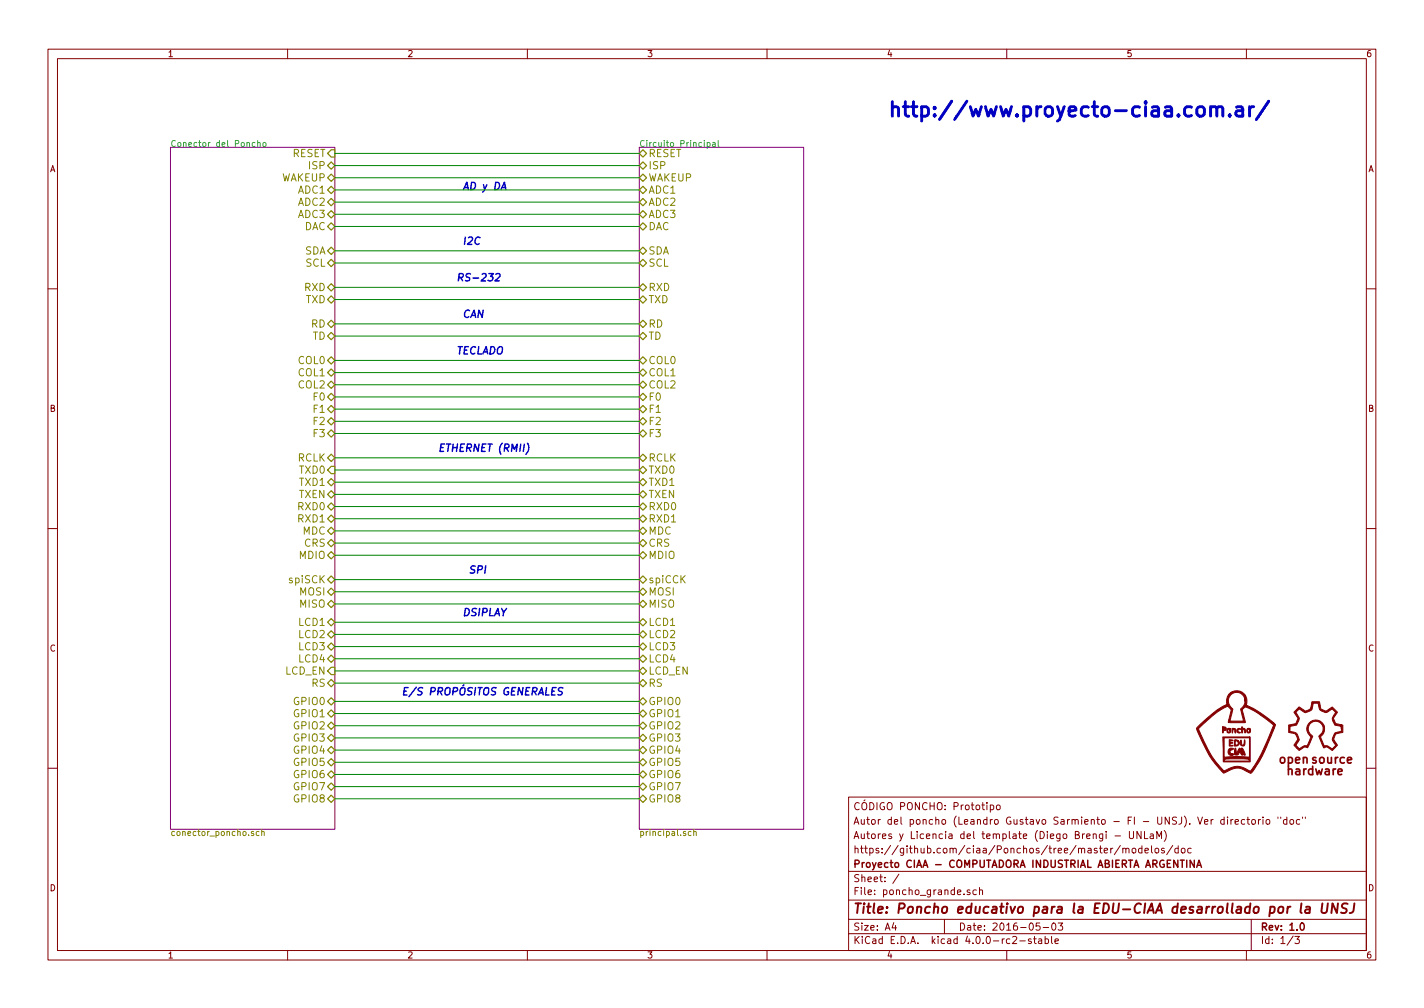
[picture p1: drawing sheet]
<svg xmlns="http://www.w3.org/2000/svg" width="297mm" height="210mm" viewBox="0 0 297 210" stroke-linecap="round" stroke-linejoin="round" font-family="sans-serif">
<g fill="none" stroke="#840000" stroke-width=".21">
<path d="M10 10.3h277v189.9h-277zM12 12.2h273v186.1h-273zM60 10.3v1.9M110 10.3v1.9M160 10.3v1.9M210 10.3v1.9M260 10.3v1.9M10 60.2h2M285 60.2h2M10 110.3h2M285 110.3h2M10 160.2h2"/>
<path d="M177 166.3h108v32h-108zM206.6 168l.4-.1 .3 .3-.1 .6h-.6M206.6 167.9v1.5M207.9 168l.2-.1 .5 .1v.6l-.1 .2-.4 .1-.2-.1zM230.7 173.4v.2M230.7 173.9v1M232.1 176.9l-.4 .3M232.6 174.4h1.1M233.7 176.3l-1.3 2M234.2 177.1l.2-.2 .4 .1v.9M234.2 176.9v1M234.8 177.1l.3-.2 .3 .1 .1 .9"/>
<path d="M235.6 173.4v1.2l.3 .3h.3l.2-.3v-1.2M236.2 177.1l.2-.2 .5 .2v.5l-.1 .2-.4 .1-.2-.1zM238 173.4v1.5l-.8-1.5v1.5M238.2 177l-.4-.1-.3 .3 .1 .6 .2 .1 .4-.1M238.2 176.4v1.5M238.7 173.4v1.5h.7M238.8 177.4l.7-.1v-.3l-.4-.1-.3 .2 .1 .7h.6M240 174h.5l.1 .9M240.2 176.4v1.3l.2 .2M240.6 174.3l-.5 .1-.2 .2 .2 .3 .5-.1M241 177.1l.2-.2 .4 .2 .1 .5-.1 .2-.4 .1-.2-.1zM241.3 174.9v-1.5l.5 1.1 .5-1.1v1.5"/>
<path d="M242.8 177l-.3-.1-.2 .2v.3l.5 .1v.3h-.5M242.8 173.2a1.71 1.71 0 0 1 0 2.3M244.6 176.3l-1.2 2M245.8 177l-.5-.1-.2 .3v.6l.2 .1 .5-.1M245.8 176.4v1.5M246.5 177.1l.2-.2 .4 .2 .1 .5-.1 .2-.4 .1-.2-.1zM248.5 177l-.5-.1-.2 .3v.6l.2 .1 .5-.1M252.6 170.9v1M253.1 170.9l-.5 .3M255.3 171l-.4-.1-.3 .3 .1 .6 .2 .1h.4M255.3 170.4v1.5M256.1 170.4v.2"/>
<path d="M256.1 170.9v1M256.8 170.9v1M257.2 170.9l-.4 .3M257.6 171.4l.7-.1v-.3l-.4-.1-.3 .2 .1 .8h.6M259.6 171l-.4-.1-.3 .3 .1 .6 .2 .1h.4M260.1 170.9h.6M260.3 170.4v1.3l.4 .2M261.2 171.1l.2-.2 .4 .2 .1 .5-.2 .3h-.3l-.2-.1zM262.5 170.9v1M262.9 170.9l-.4 .3M263.4 170.4v.2M263.4 170.9v1"/>
<path d="M264.2 171.1l.2-.2 .4 .2 .1 .5-.2 .3h-.3l-.2-.1zM266.6 170.4v.3M267.2 170.4v.3M268.4 171l-.4-.1-.3 .3 .1 .6 .2 .1h.4M268.4 170.4v1.5M269.1 171.1l.2-.2 .5 .2v.5l-.1 .3h-.4l-.2-.1zM271.1 171l-.4-.1-.3 .3 .1 .6 .2 .1h.4M271.7 170.4v.3M272.3 170.4v.3M285 160.2h2M60 198.3v1.9M110 198.3v1.9"/>
<path d="M160 198.3v1.9M177 194.8h108M177 191.8h108M177 187.8h108M177 181.8h108M186.4 192.5l-.3 1h.9M186.8 193v1M187.5 182.3l-1.3 2M197 191.8v3M202.3 185.7l-.3-.1-.3 .2 .1 .2 .5 .2v.3h-.6M203.7 185.7l-.5-.1-.3 .3 .1 .6 .2 .1 .5-.1M204.3 185.7l.2-.1 .4 .1 .1 .9"/>
<path d="M204.3 185.1v1.5M210 198.3v1.9M211.2 195.5l.6-.2 .3 .5-.9 1h.9M212.7 196.3h1.2M215.1 195.9l-.4-.1-.2 .2 .1 .3 .5 .1v.3h-.6M215.6 195.8h.6M215.8 195.3v1.3l.4 .2M216.7 195.9h.5l.1 .9M216.9 192.5h-.7l-.1 .7h.7l.2 .2-.1 .5-.2 .1-.6-.1M217.3 196.2l-.5 .1-.2 .2 .2 .3 .5-.1M217.6 193.5h1.1M218 195.9l.4-.1 .3 .3-.1 .6h-.6"/>
<path d="M218 195.3v1.5M219.4 195.3v1.3l.2 .2M219.5 192.7l.2-.2a.8 .8 0 0 1 .6 .8 .8 .8 0 0 1-.6 .7l-.3-.5zM220.1 196.3l.7-.1-.1-.3-.4-.1-.2 .2v.7h.6M220.7 192.5h1l-.5 .6 .4 .1v.7l-.2 .1-.7-.1M260 198.3v1.9M261 191.8v6.5M269.7 195.2l-1.2 2M270.1 195.3h.9l-.5 .6 .5 .1v.7l-.2 .1-.7-.1"/>
</g>
<path d="M249.1 179.4v1.5l-.8-1.5v1.5M249.6 180.9l.5-1.5 .5 1.5M249.8 180.5h.7M271.3 192.7l.3-.2a.8 .8 0 0 1 .5 .8 .8 .8 0 0 1-.5 .7l-.4-.5z" fill="none" stroke="#840000" stroke-width=".3"/>
<path d="M269.2 189.1l-.4 .1-.2 .3M271.5 188.4l-.2 1.8 .2 .2M272.4 189.2h.8v1.2M273.3 189.6l-.8 .1a.4 .4 0 0 0-.3 .3 .4 .4 0 0 0 .3 .4l.7-.1M275.8 188.4l-.2 1.7 .4 .3a.67 .67 0 0 0 .8-.3l.2-1.7M279.1 188.4l-.2 2-.9-2-.3 2M281.1 188.5l-.8-.1-.3 .2v.6l.8 .4 .1 .5-.4 .3-.8-.1M282.5 188.4l-.2 1.5a.73 .73 0 0 1-.8 .5" fill="none" stroke="#840000" stroke-width=".41"/>
<g fill="#840000" stroke="#840000" stroke-width=".21">
<path d="M271 147.4l1.3 .9 1.1-.5 .3-1.4h1.5l.3 1.5 1.1 .5 1.3-.9 1.1 1.1-.9 1.2 .5 1.1 1.2 .3v.8v-.5l-1.4-.2-.2-.5a1.14 1.14 0 0 1 0-1.6l.4-.6-.7-.7-.6 .4a1.37 1.37 0 0 1-2-.3l-.3-1.3h-1.1l-.1 .5a1.43 1.43 0 0 1-1.6 1.4l-1-.6a.68 .68 0 0 0-.7 .4 .68 .68 0 0 0 .2 .8l.3 .7-.5 1.4-1.4 .2v1l.9 .2a1.29 1.29 0 0 1 .9 1.2l.1 .4-.7 1.1 .7 .8 1-.6h.7l.8-1.9a1.89 1.89 0 0 1-.7-2.7 1.89 1.89 0 0 1 2.7-.5 1.89 1.89 0 0 1 .4 2.8l-.5 .4 .8 1.9h.7l1 .6 .7-.7-.5-.8a1.62 1.62 0 0 1 .5-1.9l1.1-.3 .1-1.3 .3 .1v1.5l-.7 .1a1.17 1.17 0 0 0-.9 1.9l.5 .6-1.1 1.2-1.1-.8-.7 .2-1-2.4a1.63 1.63 0 0 0 .8-2.1 1.63 1.63 0 0 0-1.9-1 1.65 1.65 0 0 0-1.1 1.5 1.65 1.65 0 0 0 .9 1.6l-1 2.4a1.11 1.11 0 0 0-1.5 .3l-.3 .2-1.1-1.1 .4-.5a1.18 1.18 0 0 0 .2-1.3 1.18 1.18 0 0 0-1.1-.7l-.6-.1v-1.6l1.5-.3 .5-1.1-.9-1.2z"/>
<path d="M258.1 152.1l.2-.2 .5 .2-.5 .1v.4l.4 .2-.3 .1a.5 .5 0 0 1-.4-.3 .5 .5 0 0 1 .1-.5z"/>
<path d="M257 151.9a.6 .6 0 0 1 .7 .2 .6 .6 0 0 1 0 .8l-.2-.8-.3 .1-.1 .7z"/>
<path d="M256 152.1l.5-.2v.4l-.2-.2-.2 .2v.2l.2 .2 .2-.2 .1-.5a.55 .55 0 0 1-.3 .9l-.3-.1z"/>
<path d="M256.4 156.2l.3-.1 .6 .1-.7 .5 .1 .4 .5 .1 .1 .1a.7 .7 0 0 1-1 .1 .7 .7 0 0 1-.1-1z"/>
<path d="M260.2 152l.5-.1v.6l-.2-.4-.3 .2 .3 .4 .2-.2v-.5a.57 .57 0 0 1-.2 .9 .52 .52 0 0 1-.5-.4 .52 .52 0 0 1 .2-.5z"/>
<path d="M258.8 154.4l.2 .9 .2 .1a.79 .79 0 0 0 .4-.9v-.2l.1 .8a.51 .51 0 0 1-.7 .5 .51 .51 0 0 1-.3-.8z"/>
<path d="M255 151.6l.6 .1v.3l-.2-.2-.2 .1v.3l.3-.1 .1-.4 .2 .3-.2 .4h-.4l-.1 .5z"/>
<path d="M257.6 154.3l.7 .2v.3l-.2-.2h-.4v.9a.52 .52 0 0 0 .6-.7v-.3a.71 .71 0 0 1 .1 .9 .71 .71 0 0 1-.9 .2z"/>
<path d="M256.4 154.3l.8 .1-.6 .3 .5 .3-.4 .1-.1 .3 .6 .2h-.8z"/>
<path d="M259 151.6l.2 .3a.58 .58 0 0 1 .6 .3 .58 .58 0 0 1-.1 .7l-.1-.6-.2-.2-.2 .7-.2 .1z"/>
<path d="M257.7 156l.2 1.4 .7-1.3 .5 .6-.1-.6a1.37 1.37 0 0 1 .7 1.5l-.5-.6 .1 .4-.3 .1-.4-.8a.74 .74 0 0 1-.7 .8h-.2a1.67 1.67 0 0 1 0-1.5z"/>
<path d="M255.1 153.7h5.5v.2h-5.3v4.1l2.3-.2 3 .1v.8l-.1-.3-1.1-.1h-3.5l-.5 .2-.1 .2h5.3v-5h.2v5.2h-5.6z"/>
<path d="M256.3 144.8a2.18 2.18 0 0 1 3.4 .2v1.2a1.77 1.77 0 0 0-2.5-1.6 1.77 1.77 0 0 0-.3 3l.3 .3-.6 2.4 .1 .1h2.6l-.5-2.5a2.56 2.56 0 0 0 .9-2.9l.4 1-.1 1.1a24.5 24.5 0 0 1 5.7 3.6v.6a15.8 15.8 0 0 0-6-3.8l-.6 .5 .7 2.7h-3.2l-.4-.1 .6-2.5-.7-.8a23.3 23.3 0 0 0-6.1 4.7 23.6 23.6 0 0 0 5.3 8.8h.1a4.1 4.1 0 0 1 5.3 0l.1 .1a35.3 35.3 0 0 0 4.9-9.6v-.6l.4 .4-.2 .5a34.2 34.2 0 0 1-4.9 9.7l-.5-.1a3.6 3.6 0 0 0-4.2-.4l-1 .5a22.8 22.8 0 0 1-5.7-9.5l1.3-1.2a16.8 16.8 0 0 1 5-3.7 2.65 2.65 0 0 1 .4-2.1z"/>
</g>
<path d="M35.6 30.7h34.2v142.3h-34.2zM133.3 30.7h34.3v142.3h-34.3z" fill="none" stroke="#840084" stroke-width=".21"/>
<path d="M53.2 29.8l-.4-.1-.2 .3 .1 .5h.5M53.7 29.8l.2-.1 .3 .1 .1 .8M53.7 29.3v1.3M54.9 29.8l.3-.1 .3 .3v.3l-.3 .3-.3-.2zM147.5 29.8l.4-.1 .2 .3-.1 .5h-.5M147.5 29.7v1.3M148.7 29.8h.4l.1 .8M149.2 30l-.6 .3 .2 .3 .4-.1M149.8 29.3v1.1l.2 .2" fill="none" stroke="#008484" stroke-width=".21"/>
<path d="M52.9 173.5l-.3-.1-.2 .2 .1 .2 .4 .1v.3h-.5M54 173.5l-.3-.1-.3 .3 .1 .5h.5M54.6 173.6l.2-.2 .3 .1v.8M54.6 173v1.3M144.1 173.5l-.3-.1-.2 .3 .1 .5h.4M144.7 173.6l.2-.2 .3 .1v.8M144.7 173v1.3" fill="none" stroke="#848400" stroke-width=".21"/>
<g fill="none" stroke="#848400" stroke-width=".25">
<path d="M68.3 39.6l.8-.7 .7 .7-.7 .8zM68.3 37.1l.8-.8 .7 .8-.7 .7zM69.1 31.2h.7v1.6h-.7l-.8-.8zM69.1 33.8l.7 .7-.7 .8-.8-.8zM133.3 32l.8-.8 .8 .8-.8 .8zM133.3 34.5l.8-.7 .8 .7-.8 .8zM133.3 39.6l.8-.7 .8 .7-.8 .8zM133.3 37.1l.8-.8 .8 .8-.8 .7zM68.3 42.2l.8-.8 .7 .8-.7 .7zM68.3 59.9l.8-.7 .7 .7-.7 .8zM69.1 43.9l.7 .8-.7 .8-.8-.8zM69.1 46.5l.7 .7-.7 .8-.8-.8z"/>
<path d="M69.1 51.6l.7 .7-.7 .8-.8-.8zM69.1 54.1l.7 .8-.7 .7-.8-.7zM133.3 42.2l.8-.8 .8 .8-.8 .7zM133.3 44.7l.8-.8 .8 .8-.8 .8zM133.3 47.2l.8-.7 .8 .7-.8 .8zM133.3 52.3l.8-.7 .8 .7-.8 .8zM133.3 54.9l.8-.8 .8 .8-.8 .7zM133.3 59.9l.8-.7 .8 .7-.8 .8zM68.3 62.5l.8-.8 .7 .8-.7 .7zM68.3 67.6l.8-.8 .7 .8-.7 .7zM68.3 77.7l.8-.7 .7 .7-.7 .8zM69.1 69.3l.7 .8-.7 .8-.8-.8z"/>
<path d="M69.1 74.4l.7 .8-.7 .7-.8-.7zM133.3 62.5l.8-.8 .8 .8-.8 .7zM133.3 67.6l.8-.8 .8 .8-.8 .7zM133.3 70.1l.8-.8 .8 .8-.8 .8zM133.3 75.2l.8-.8 .8 .8-.8 .7zM133.3 77.7l.8-.7 .8 .7-.8 .8zM68.3 82.8l.8-.8 .7 .8-.7 .8zM68.3 90.4l.8-.7 .7 .7-.7 .8zM68.3 87.9l.8-.8 .7 .8-.7 .7zM68.3 85.3l.8-.7 .7 .7-.7 .8zM68.3 95.5l.8-.8 .7 .8-.7 .8zM68.3 80.3l.8-.8 .7 .8-.7 .7z"/>
<path d="M69.1 97.3h.7v1.5h-.7l-.8-.8zM69.1 99.8l.7 .8-.7 .7-.8-.7zM133.3 82.8l.8-.8 .8 .8-.8 .8zM133.3 85.3l.8-.7 .8 .7-.8 .8zM133.3 87.9l.8-.8 .8 .8-.8 .7zM133.3 90.4l.8-.7 .8 .7-.8 .8zM133.3 95.5l.8-.8 .8 .8-.8 .8zM133.3 98l.8-.7 .8 .7-.8 .8zM133.3 80.3l.8-.8 .8 .8-.8 .7zM68.3 105.7l.8-.8 .7 .8-.7 .7zM68.3 108.2l.8-.8 .7 .8-.7 .8zM68.3 103.1l.8-.7 .7 .7-.7 .8z"/>
<path d="M68.3 113.3l.8-.8 .7 .8-.7 .7zM68.3 115.8l.8-.7 .7 .7-.7 .8zM69.1 110l.7 .7-.7 .8-.8-.8zM133.3 100.6l.8-.8 .8 .8-.8 .7zM133.3 103.1l.8-.7 .8 .7-.8 .8zM133.3 105.7l.8-.8 .8 .8-.8 .7zM133.3 108.2l.8-.8 .8 .8-.8 .8zM133.3 110.7l.8-.7 .8 .7-.8 .8zM133.3 113.3l.8-.8 .8 .8-.8 .7zM133.3 115.8l.8-.7 .8 .7-.8 .8zM68.3 123.4l.8-.7 .7 .7-.7 .8zM68.3 126l.8-.8 .7 .8-.7 .7z"/>
<path d="M68.3 120.9l.8-.8 .7 .8-.7 .8zM68.3 137.4l.8-.8 .7 .8-.7 .8zM68.3 134.9l.8-.8 .7 .8-.7 .7zM68.3 129.8l.8-.8 .7 .8-.7 .8zM69.1 139.2h.7v1.5h-.7l-.8-.8zM69.1 131.6l.7 .7-.7 .8-.8-.8zM133.3 120.9l.8-.8 .8 .8-.8 .8zM133.3 123.4l.8-.7 .8 .7-.8 .8zM133.3 126l.8-.8 .8 .8-.8 .7zM133.3 129.8l.8-.8 .8 .8-.8 .8zM133.3 134.9l.8-.8 .8 .8-.8 .7zM133.3 137.4l.8-.8 .8 .8-.8 .8z"/>
<path d="M133.3 139.9l.8-.7 .8 .7-.8 .8zM134.1 131.6l.8 .7-.8 .8-.8-.8zM68.3 146.3l.8-.8 .7 .8-.7 .8zM68.3 142.5l.8-.8 .7 .8-.7 .8zM68.3 148.8l.8-.7 .7 .7-.7 .8zM68.3 153.9l.8-.7 .7 .7-.7 .8zM68.3 159l.8-.8 .7 .8-.7 .8zM69.1 150.6l.7 .8-.7 .7-.8-.7zM69.1 155.7l.7 .8-.7 .7-.8-.7zM133.3 142.5l.8-.8 .8 .8-.8 .8zM133.3 151.4l.8-.8 .8 .8-.8 .7zM133.3 153.9l.8-.7 .8 .7-.8 .8z"/>
<path d="M133.3 156.5l.8-.8 .8 .8-.8 .7zM133.3 159l.8-.8 .8 .8-.8 .8zM133.3 148.8l.8-.7 .8 .7-.8 .8zM133.3 146.3l.8-.8 .8 .8-.8 .8zM68.3 161.5l.8-.7 .7 .7-.7 .8zM68.3 164.1l.8-.8 .7 .8-.7 .7zM68.3 166.6l.8-.7 .7 .7-.7 .8zM133.3 161.5l.8-.7 .8 .7-.8 .8zM133.3 164.1l.8-.8 .8 .8-.8 .7zM133.3 166.6l.8-.7 .8 .7-.8 .8z"/>
</g>
<path d="M103.5 57.2l.6-.1 .2 .4-1.1 1.1h1M110 92.4a1.75 1.75 0 0 1-.3 2.3M117.4 143.5l-.6-.1-.2 .2-.1 .4 .7 .3 .1 .4-.4 .3-.5-.1" fill="none" stroke="#0000c2" stroke-width=".3"/>
<g fill="none" stroke="#008400" stroke-width=".21">
<path d="M69.8 39.6h63.5M69.8 37.1h63.5M69.8 34.5h63.5M69.8 32h63.5M69.8 59.9h63.5M69.8 54.9h63.5M69.8 52.3h63.5M69.8 47.2h63.5M69.8 44.7h63.5M69.8 42.2h63.5M69.8 77.7h63.5M69.8 75.2h63.5"/>
<path d="M69.8 70.1h63.5M69.8 67.6h63.5M69.8 62.5h63.5M69.8 98h63.5M69.8 95.5h63.5M69.8 90.4h63.5M69.8 87.9h63.5M69.8 85.3h63.5M69.8 82.8h63.5M69.8 80.3h63.5M69.8 115.8h63.5M69.8 113.3h63.5"/>
<path d="M69.8 110.7h63.5M69.8 108.2h63.5M69.8 105.7h63.5M69.8 103.1h63.5M69.8 100.6h63.5M69.8 139.9h63.5M69.8 137.4h63.5M69.8 134.9h63.5M69.8 132.3h63.5M69.8 129.8h63.5M69.8 126h63.5M69.8 123.4h63.5"/>
<path d="M69.8 120.9h63.5M69.8 159h63.5M69.8 156.5h63.5M69.8 153.9h63.5M69.8 151.4h63.5M69.8 148.8h63.5M69.8 146.3h63.5M69.8 142.5h63.5M69.8 166.6h63.5M69.8 164.1h63.5M69.8 161.5h63.5"/>
</g>
<path d="M252.5 22.5a.76 .76 0 0 1 1.3 .2v1.5M253.8 22.7a.72 .72 0 0 1 1.2-.3l.1 .3v1.5M256.5 23.9l.2 .2-.2 .1-.1-.1 .1-.2v.3M257.9 22.4l.3-.2 .9 .2 .1 .3v1.5M259.2 23l-1 .1a.59 .59 0 0 0-.4 .6 .59 .59 0 0 0 .4 .5l1-.1M260.7 22.2v2M261.5 22.2a.73 .73 0 0 0-.8 .6M264.6 21.1l-2.5 3.8" fill="none" stroke="#0000c2" stroke-width=".61"/>
<text font-size="4.2" fill="#0000c2" x="185.4" y="24.4">http://www.proyecto-ciaa.com.ar/</text>
<text font-size="2.8" fill="#840000" x="178" y="190.5">Title: Poncho educativo para la EDU-CIAA desarrollado por la UNSJ</text>
<g font-size="2.5" fill="#840000">
<text x="266.9" y="159.3">open source</text>
<text x="268.8" y="161.7">hardware</text>
</g>
<g font-size="2.1" fill="#848400">
<text x="60.8" y="32.8">RESET</text>
<text x="64.5" y="35.3">ISP</text>
<text x="135.3" y="32.8">RESET</text>
<text x="135.3" y="35.3">ISP</text>
<text x="58.5" y="37.8">WAKEUP</text>
<text x="62.2" y="40.4">ADC1</text>
<text x="135.3" y="40.4">ADC1</text>
<text x="135.3" y="37.8">WAKEUP</text>
<text x="62.2" y="45.5">ADC3</text>
<text x="62.2" y="42.9">ADC2</text>
<text x="135.3" y="42.9">ADC2</text>
<text x="135.3" y="45.5">ADC3</text>
<text x="63.3" y="48">DAC</text>
<text x="63.4" y="53.1">SDA</text>
<text x="135.3" y="48">DAC</text>
<text x="135.3" y="53.1">SDA</text>
<text x="63.7" y="55.6">SCL</text>
<text x="135.3" y="55.6">SCL</text>
<text x="63.4" y="60.7">RXD</text>
<text x="63.7" y="63.2">TXD</text>
<text x="135.3" y="60.7">RXD</text>
<text x="135.3" y="63.2">TXD</text>
<text x="64.8" y="68.3">RD</text>
<text x="65.1" y="70.9">TD</text>
<text x="135.3" y="68.3">RD</text>
<text x="135.3" y="70.9">TD</text>
<text x="62.3" y="75.9">COL0</text>
<text x="135.3" y="75.9">COL0</text>
<text x="62.3" y="78.5">COL1</text>
<text x="62.3" y="81">COL2</text>
<text x="65.4" y="83.6">F0</text>
<text x="135.3" y="78.5">COL1</text>
<text x="135.3" y="83.6">F0</text>
<text x="135.3" y="81">COL2</text>
<text x="65.4" y="88.6">F2</text>
<text x="65.4" y="86.1">F1</text>
<text x="135.3" y="86.1">F1</text>
<text x="135.3" y="88.6">F2</text>
<text x="65.4" y="91.2">F3</text>
<text x="135.3" y="91.2">F3</text>
<text x="62" y="96.3">RCLK</text>
<text x="62.5" y="98.8">TXD0</text>
<text x="62.5" y="101.3">TXD1</text>
<text x="135.3" y="96.3">RCLK</text>
<text x="135.3" y="98.8">TXD0</text>
<text x="135.3" y="101.3">TXD1</text>
<text x="62.3" y="106.4">RXD0</text>
<text x="62.3" y="103.9">TXEN</text>
<text x="135.3" y="103.9">TXEN</text>
<text x="135.3" y="106.4">RXD0</text>
<text x="62.3" y="109">RXD1</text>
<text x="63.1" y="111.5">MDC</text>
<text x="135.3" y="109">RXD1</text>
<text x="135.3" y="111.5">MDC</text>
<text x="62.4" y="116.6">MDIO</text>
<text x="63.4" y="114">CRS</text>
<text x="135.3" y="114">CRS</text>
<text x="135.3" y="116.6">MDIO</text>
<text x="60.4" y="121.7">spiSCK</text>
<text x="62.5" y="124.2">MOSI</text>
<text x="135.3" y="121.7">spiCCK</text>
<text x="135.3" y="124.2">MOSI</text>
<text x="62.4" y="130.6">LCD1</text>
<text x="62.5" y="126.7">MISO</text>
<text x="135.3" y="126.7">MISO</text>
<text x="135.3" y="130.6">LCD1</text>
<text x="62.4" y="135.6">LCD3</text>
<text x="62.4" y="133.1">LCD2</text>
<text x="135.3" y="133.1">LCD2</text>
<text x="135.3" y="135.6">LCD3</text>
<text x="59.4" y="140.7">LCD_EN</text>
<text x="62.4" y="138.2">LCD4</text>
<text x="65" y="143.3">RS</text>
<text x="135.3" y="138.2">LCD4</text>
<text x="135.3" y="140.7">LCD_EN</text>
<text x="135.3" y="143.3">RS</text>
<text x="61.4" y="147.1">GPIO0</text>
<text x="61.4" y="149.6">GPIO1</text>
<text x="135.3" y="149.6">GPIO1</text>
<text x="135.3" y="147.1">GPIO0</text>
<text x="61.4" y="152.1">GPIO2</text>
<text x="61.4" y="154.7">GPIO3</text>
<text x="135.3" y="152.1">GPIO2</text>
<text x="135.3" y="154.7">GPIO3</text>
<text x="61.4" y="157.2">GPIO4</text>
<text x="61.4" y="159.8">GPIO5</text>
<text x="135.3" y="157.2">GPIO4</text>
<text x="135.3" y="159.8">GPIO5</text>
<text x="61.4" y="162.3">GPIO6</text>
<text x="61.4" y="164.8">GPIO7</text>
<text x="61.4" y="167.4">GPIO8</text>
<text x="135.3" y="162.3">GPIO6</text>
<text x="135.3" y="164.8">GPIO7</text>
<text x="135.3" y="167.4">GPIO8</text>
</g>
<g font-size="2.1" fill="#0000c2">
<text x="96.5" y="39.6">AD y DA</text>
<text x="96.5" y="51">I2C</text>
<text x="95.2" y="58.7">RS-232</text>
<text x="96.5" y="66.3">CAN</text>
<text x="95.2" y="73.9">TECLADO</text>
<text x="91.4" y="94.2">ETHERNET (RMII)</text>
<text x="97.8" y="119.6">SPI</text>
<text x="96.5" y="128.5">DSIPLAY</text>
<text x="83.8" y="145">E/S PROPÓSITOS GENERALES</text>
</g>
<g font-size="2.1" fill="#840000">
<text x="178" y="172">Autor del poncho (Leandro Gustavo Sarmiento - FI - UNSJ). Ver directorio &quot;doc&quot;</text>
<text x="178" y="169">CÓDIGO PONCHO: Prototipo</text>
<text x="178" y="178">https://github.com/ciaa/Ponchos/tree/master/modelos/doc</text>
<text x="178" y="175">Autores y Licencia del template (Diego Brengi - UNLaM)</text>
<text x="178" y="184">Sheet: /</text>
<text x="178" y="181">Proyecto CIAA - COMPUTADORA INDUSTRIAL ABIERTA ARGENTINA</text>
<text x="178" y="186.7">File: poncho_grande.sch</text>
<text x="178" y="196.9">KiCad E.D.A. kicad 4.0.0-rc2-stable</text>
<text x="178" y="194.1">Size: A4</text>
<text x="200" y="194.1">Date: 2016-05-03</text>
<text x="263" y="194.1">Rev: 1.0</text>
<text x="263" y="196.9">Id: 1/3</text>
</g>
<g font-size="1.8" fill="#840000">
<text x="35" y="11.9">1</text>
<text x="85" y="11.9">2</text>
<text x="135" y="11.9">3</text>
<text x="185" y="11.9">4</text>
<text x="235" y="11.9">5</text>
<text x="285" y="11.9">6</text>
<text x="10.4" y="35.9">A</text>
<text x="285.4" y="35.9">A</text>
<text x="10.4" y="85.9">B</text>
<text x="285.4" y="85.9">B</text>
<text x="10.4" y="135.9">C</text>
<text x="285.4" y="135.9">C</text>
<text x="10.4" y="185.9">D</text>
<text x="285.4" y="185.9">D</text>
<text x="35" y="199.9">1</text>
<text x="85" y="199.9">2</text>
<text x="135" y="199.9">3</text>
<text x="185" y="199.9">4</text>
<text x="235" y="199.9">5</text>
<text x="285" y="199.9">6</text>
</g>
<g font-size="1.8" fill="#008484">
<text x="35.6" y="30.6">Conector del Poncho</text>
<text x="133.3" y="30.6">Circuito Principal</text>
</g>
<g font-size="1.8" fill="#848400">
<text x="35.6" y="174.3">conector_poncho.sch</text>
<text x="133.3" y="174.3">principal.sch</text>
</g>
</svg>
